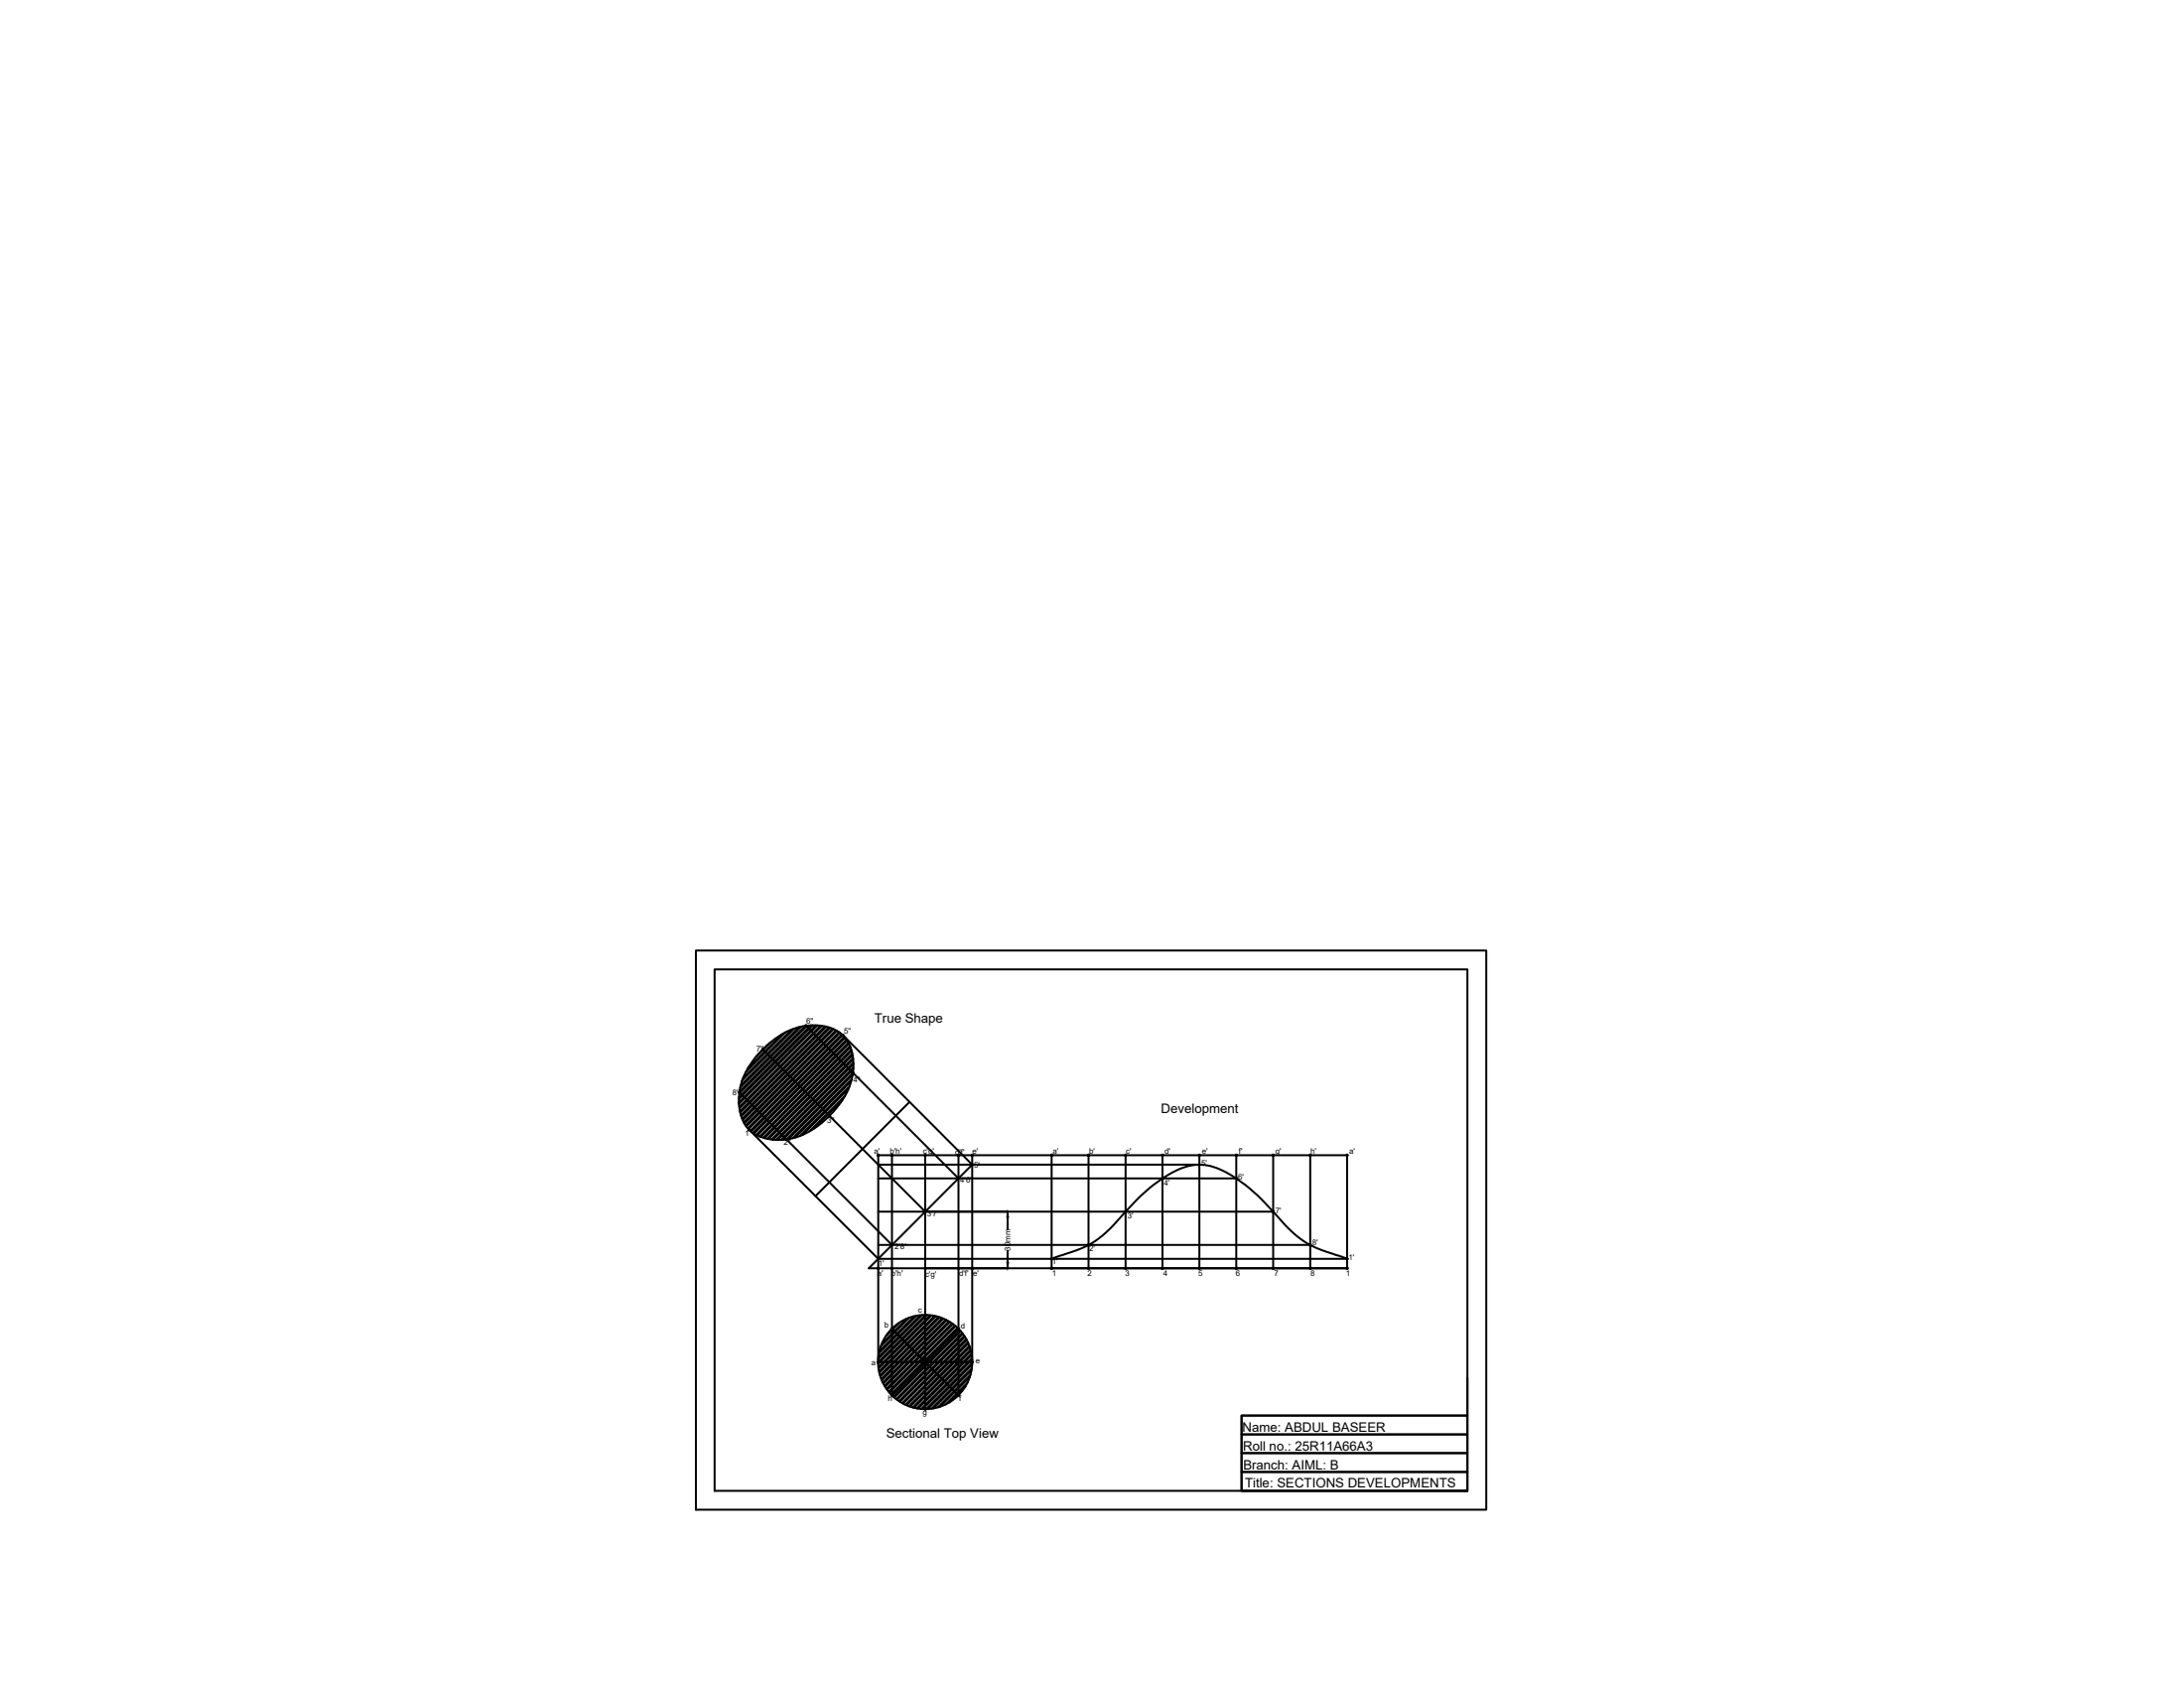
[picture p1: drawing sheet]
<svg xmlns="http://www.w3.org/2000/svg" width="279mm" height="216mm" viewBox="0 0 279 216" stroke-linecap="round" stroke-linejoin="round" font-family="sans-serif">
<!-- layer: 0 -->
<g fill="none" stroke="#000" stroke-width=".25">
<path d="M89 121.6h101.1v71.5h-101.1zM91.4 124h96.3v66.7h-96.3zM94.6 139.7l19.5 19.5M97.6 134.2l20.8 20.8M97.6 134.2a9 9 0 0 1 6.6-3.1 4.5 4.5 0 0 1 4.7 3.2 8 8 0 0 1-1.8 7.4 10.3 10.3 0 0 1-6.5 4 5.6 5.6 0 0 1-5-1.5 6.8 6.8 0 0 1-.1-7.2l1.1-1.7zM98.5 133.3l-1.8 1.8M100 132.3l-4.3 4.3M100.5 132l-5.1 5.1M101.3 131.7l-6.2 6.2M101.6 131.6l-6.7 6.6M102.2 131.4l-7.4 7.4M102.5 131.3l-7.8 7.8"/>
<path d="M103 131.2l-8.4 8.4M103.1 131.2l19.5 19.5M103.3 131.2l-8.7 8.7M103.7 131.1l-9.2 9.2M103.9 131.1l-9.4 9.5M104.4 131.1l-9.9 9.9M104.6 131.1l-10.1 10.1M105 131.2l-10.4 10.4M105.1 131.2l-10.5 10.6M105.5 131.3l-10.8 10.8M105.7 131.3l-11 11M106 131.4l-11.2 11.2"/>
<path d="M106.2 131.5l-11.4 11.3M106.5 131.6l-11.5 11.5M106.6 131.6l-11.6 11.6M106.9 131.8l-11.8 11.7M107.1 131.8l-11.9 11.9M107.3 132l-11.9 11.9M107.5 132.1l-12 12M107.7 132.3l-12 12M107.8 132.3l16.6 16.7M107.8 132.4l-12 12M108 132.6l-12 12M108.1 132.7l-12 12"/>
<path d="M108.3 133l-12 11.9M108.4 133.1l-11.9 11.9M108.5 139.3l-5.8 5.8M108.5 133.3l-11.8 11.9M108.6 133.5l-11.7 11.7M108.7 139l-6.4 6.3M108.7 133.8l-11.5 11.6M108.8 133.9l-11.5 11.5M108.9 138.3l-7.2 7.2M108.9 134.3l-11.3 11.2M108.9 134.4l-11.1 11.2M109 138l-7.6 7.6"/>
<path d="M109 134.8l-10.9 10.9M109.1 135l-10.8 10.7M109.1 137.5l-8.2 8.2M109.1 137.2l-8.5 8.5M109.1 135.3l-10.4 10.4M109.2 135.5l-10.3 10.3M109.2 136.8l-9.1 9M109.2 135.9l-9.9 9.9M109.2 136.5l-9.3 9.3M109.2 136.1l-9.7 9.7M95.7 144.3l16.7 16.7h59.9l-1-.4a13.1 13.1 0 0 1-6-3l-.5-.5a46.1 46.1 0 0 0-5.5-5.6 11 11 0 0 0-5.2-2.5 7.1 7.1 0 0 0-4.7 1.3 26.5 26.5 0 0 0-6.4 5.7 12.2 12.2 0 0 1-6.7 4.4l-1.8 .6M107.8 140.7l-3.7 3.7"/>
<path d="M108.1 140.2l-4.6 4.5M112.4 147.8h12v26.4h-12zM112.4 155h50.5M112.4 159.2h55.2M112.4 150.7h45.8M112.4 149h41M114.1 147.8v30.7l8.5-8.5M116.4 140.9l-12.1 12.1M118.4 147.8v32.4M122.6 147.8v30.7l-8.5-8.5M124.4 147.8h47.9v14.4h-37.8v-14.4M124.4 148.9l-13.3 13.3h61.3"/>
<path d="M128.9 155.7v1.5M128.9 160v1.5M139.3 147.8v14.4M144 147.8v14.4M148.7 147.8v14.4M153.4 147.8v14.4M158.2 147.8v14.4M162.9 147.8v14.4M167.6 147.8v14.4M115 169.2l-1.7 1.7M116 168.7l-3.2 3.1M116.3 168.5l-3.6 3.7"/>
<path d="M116.9 168.4l-4.4 4.4M117.2 168.3l-4.7 4.8M117.7 168.2l-5.3 5.4M117.9 168.2l-5.5 5.6M118.3 174.2l-4.2 4.2M118.3 168.2l-5.9 6M118.6 168.2l-6.2 6.2M119 168.2l-6.6 6.6M119.2 168.2l-6.8 6.8M119.5 168.3l-7 7.1M119.7 168.4l-7.2 7.2M120.1 168.4l-7.5 7.5"/>
<path d="M120.2 168.5l-7.6 7.6M120.5 168.6l-7.7 7.8M120.7 168.6l-7.9 7.9M121 168.8l-8.1 8M121.1 168.9l-8.1 8.1M121.4 169l-8.2 8.2M121.5 169.1l-8.3 8.3M121.8 169.3l-8.4 8.3M121.9 169.3l-8.4 8.5M122.2 169.5l-8.5 8.5M122.3 169.6l-8.5 8.5M122.5 169.8l-8.5 8.5"/>
<path d="M122.6 170l-4.2 4.2M122.8 170.2l-8.5 8.5M122.9 170.3l-8.5 8.4M123.1 170.5l-8.4 8.5M123.2 170.6l-8.4 8.4M123.4 170.9l-8.4 8.3M123.4 171l-8.3 8.3M123.5 177.3l-2 2.1M123.6 171.3l-8.2 8.2M123.7 171.4l-8.2 8.1M123.8 176.8l-2.8 2.8M123.8 171.7l-8 8"/>
<path d="M123.9 171.8l-7.9 7.9M124 172.1l-7.7 7.8M124.1 172.3l-7.7 7.6M124.1 176.1l-3.8 3.8M124.2 172.6l-7.4 7.4M124.2 175.8l-4.2 4.2M124.2 172.8l-7.3 7.3M124.3 173.1l-7 7M124.3 175.3l-4.9 4.8M124.3 173.3l-6.8 6.9M124.3 175l-5.1 5.2M124.4 173.7l-6.5 6.5"/>
<path d="M124.4 174.3l-5.9 5.9M124.4 173.9l-6.4 6.3M124.4 174.5l-5.7 5.7M134.5 162.2h.2M172.4 162.2h-.2M187.7 176.2v14.5h-28.9v-9.6h28.9M158.8 183.5h28.9M158.8 185.9h28.9M158.8 188.3h28.9"/>
<circle cx="118.4" cy="174.2" r="6"/>
</g>
<g fill="#000" stroke="#000" stroke-width=".13">
<path d="M128.9 155l.1 .7h-.2zM128.8 161.5h.2l-.1 .7z"/>
<path d="M94.5 139.6v.1h.1zM94.5 139.7h.1l-.1 .1zM94.6 139.7l-.1 .1h.1z"/>
<path d="M94.6 139.7v.1h.1zM94.6 139.7h.1v.1z"/>
<path d="M94.7 139.6l-.1 .1h.1zM94.6 139.6h.1l-.1 .1zM94.5 139.6l.1 .1v-.1z"/>
<path d="M97.5 134.1v.1h.1zM97.5 134.2h.1l-.1 .1zM97.5 134.3h.1v-.1z"/>
<path d="M97.6 134.2v.1h.1zM97.6 134.2h.1v.1z"/>
<path d="M97.7 134.1l-.1 .1h.1zM97.6 134.1h.1l-.1 .1zM97.5 134.1l.1 .1v-.1z"/>
<path d="M103 131.1v.1h.1zM103 131.2h.1l-.1 .1zM103.1 131.2l-.1 .1h.1z"/>
<path d="M103.1 131.2v.1h.1zM103.1 131.2h.1v.1z"/>
<path d="M103.1 131.2h.1v-.1zM103.1 131.1h.1l-.1 .1zM103 131.1l.1 .1v-.1z"/>
<path d="M107.8 132.4v.1h.1zM107.8 132.5h.1h-.1zM107.9 132.5h-.1l.1 .1z"/>
<path d="M107.9 132.5v.1l.1-.1zM107.9 132.5h.1z"/>
<path d="M107.9 132.5h.1v-.1zM107.9 132.3l.1 .1-.1 .1zM107.8 132.4l.1 .1v-.2z"/>
<path d="M109 137.1v.1h.1zM109 137.2h.1l-.1 .1zM109.1 137.2l-.1 .1h.1z"/>
<path d="M109.1 137.2v.1h.1zM109.1 137.2h.1v.1z"/>
<path d="M109.1 137.2h.1v-.1zM109.1 137.1h.1l-.1 .1zM109 137.1l.1 .1v-.1z"/>
<path d="M95.7 144.4v.1h.1zM95.7 144.5h.1l-.1 .1zM95.8 144.5l-.1 .1h.1z"/>
<path d="M95.8 144.5v.1h.1zM95.8 144.5h.1v.1z"/>
<path d="M95.9 144.4l-.1 .1h.1zM95.8 144.4h.1l-.1 .1zM95.7 144.4l.1 .1v-.1z"/>
<path d="M100.5 145.6v.1h.1zM100.5 145.7h.1l-.1 .1zM100.5 145.8l.1 .1v-.2z"/>
<path d="M100.6 145.7v.2l.1-.1zM100.6 145.7h.1v.1z"/>
<path d="M100.7 145.6l-.1 .1h.1zM100.6 145.6h.1l-.1 .1zM100.5 145.6l.1 .1v-.1z"/>
<path d="M106 142.6v.1h.1zM106 142.7h.1l-.1 .1zM106.1 142.7l-.1 .1h.1z"/>
<path d="M106.1 142.7v.1h.1zM106.1 142.7h.1v.1z"/>
<path d="M106.2 142.6l-.1 .1h.1zM106.1 142.6h.1l-.1 .1zM106 142.6l.1 .1v-.1z"/>
<path d="M112.3 147.7l-.1 .1h.2zM112.2 147.8h.2h-.1zM112.4 147.8h-.1l.1 .1z"/>
<path d="M112.4 147.8v.1v-.1zM112.4 147.8h.1h-.1z"/>
<path d="M112.4 147.7v.1h.1zM112.4 147.6v.1v.1zM112.3 147.7l.1 .1v-.2z"/>
<path d="M114 159.1v.1h.1zM114 159.2h.1l-.1 .1zM114.1 159.2l-.1 .1 .1 .1z"/>
<path d="M114 147.7v.1h.1zM114 147.8h.1h-.1zM114.1 147.8h-.1l.1 .1z"/>
<path d="M114.1 159.2v.2l.1-.1zM114.1 159.2h.1v.1z"/>
<path d="M114.1 147.8v.1l.1-.1zM114.1 147.8h.1z"/>
<path d="M114.2 159.1l-.1 .1h.1zM114.1 159.1h.1l-.1 .1zM114 159.1l.1 .1v-.1z"/>
<path d="M114.2 147.7l-.1 .1h.1zM114.1 147.6l.1 .1-.1 .1zM114 147.7l.1 .1v-.2z"/>
<path d="M118.3 154.9l-.1 .1h.2zM118.2 155h.2l-.1 .1zM118.4 155l-.1 .1h.1z"/>
<path d="M118.3 147.7l-.1 .1h.2zM118.2 147.8h.2h-.1zM118.4 147.8h-.1l.1 .1z"/>
<path d="M118.4 155v.1zM118.4 155h.1l-.1 .1z"/>
<path d="M118.4 147.8v.1v-.1zM118.4 147.8h.1h-.1z"/>
<path d="M118.4 155h.1l-.1-.1zM118.4 154.9v.1zM118.3 154.9l.1 .1v-.1z"/>
<path d="M118.4 147.7v.1h.1zM118.4 147.6v.1v.1zM118.3 147.7l.1 .1v-.2z"/>
<path d="M122.5 150.6v.1h.1zM122.5 150.7h.1l-.1 .1zM122.6 150.7l-.1 .1h.1z"/>
<path d="M122.5 147.7v.1h.1zM122.5 147.8h.1h-.1zM122.6 147.8h-.1l.1 .1z"/>
<path d="M122.6 150.7v.1h.1zM122.6 150.7h.1v.1z"/>
<path d="M122.6 147.8v.1l.1-.1zM122.6 147.8h.1z"/>
<path d="M122.7 150.6l-.1 .1h.1zM122.6 150.6h.1l-.1 .1zM122.5 150.6l.1 .1v-.1z"/>
<path d="M122.7 147.7l-.1 .1h.1zM122.6 147.6l.1 .1-.1 .1zM122.5 147.7l.1 .1v-.2z"/>
<path d="M124.3 148.9v.1h.1zM124.3 149h.1h-.1zM124.4 149h-.1l.1 .1z"/>
<path d="M124.3 147.7v.1h.1zM124.3 147.8h.1h-.1zM124.4 147.8h-.1l.1 .1z"/>
<path d="M124.4 149v.1l.1-.1zM124.4 149h.1z"/>
<path d="M124.4 147.8v.1l.1-.1zM124.4 147.8h.1z"/>
<path d="M124.4 149h.1v-.1zM124.4 148.8l.1 .1-.1 .1zM124.3 148.9l.1 .1v-.2z"/>
<path d="M124.5 147.7l-.1 .1h.1zM124.4 147.6l.1 .1-.1 .1zM124.3 147.7l.1 .1v-.2z"/>
<path d="M134.5 147.7l-.1 .1h.1zM134.4 147.8h.1zM134.5 147.8v.1z"/>
<path d="M134.5 147.8v.1l.1-.1zM134.5 147.8h.2h-.1z"/>
<path d="M134.6 147.7l-.1 .1h.2zM134.5 147.6l.1 .1-.1 .1zM134.5 147.7v.1v-.2z"/>
<path d="M139.2 147.7l-.1 .1h.2zM139.1 147.8h.2h-.1zM139.3 147.8h-.1l.1 .1z"/>
<path d="M139.2 159.1l-.1 .1h.2zM139.1 159.2h.2l-.1 .1zM139.3 159.2l-.1 .1 .1 .1z"/>
<path d="M139.3 147.8v.1v-.1zM139.3 147.8h.1h-.1z"/>
<path d="M139.3 159.2v.2v-.1zM139.3 159.2h.1l-.1 .1z"/>
<path d="M139.3 147.7v.1h.1zM139.3 147.6v.1v.1zM139.2 147.7l.1 .1v-.2z"/>
<path d="M139.3 159.1v.1h.1zM139.3 159.1v.1zM139.2 159.1l.1 .1v-.1z"/>
<path d="M143.9 147.7v.1h.1zM143.9 147.8h.1h-.1zM144 147.8h-.1l.1 .1z"/>
<path d="M143.9 154.9v.1h.1zM143.9 155h.1l-.1 .1zM144 155l-.1 .1h.1z"/>
<path d="M144 147.8v.1l.1-.1zM144 147.8h.1z"/>
<path d="M144 155v.1h.1zM144 155h.1v.1z"/>
<path d="M144.1 147.7l-.1 .1h.1zM144 147.6l.1 .1-.1 .1zM143.9 147.7l.1 .1v-.2z"/>
<path d="M144.1 154.9l-.1 .1h.1zM144 154.9h.1l-.1 .1zM143.9 154.9l.1 .1v-.1z"/>
<path d="M148.6 147.7v.1h.1zM148.6 147.8h.1h-.1zM148.7 147.8h-.1l.1 .1z"/>
<path d="M148.6 150.6v.1h.1zM148.6 150.7h.1l-.1 .1zM148.6 150.8h.1v-.1z"/>
<path d="M148.7 147.8v.1l.1-.1zM148.7 147.8h.1z"/>
<path d="M148.7 150.7v.1h.1zM148.7 150.7h.1v.1z"/>
<path d="M148.8 147.7l-.1 .1h.1zM148.7 147.6l.1 .1-.1 .1zM148.6 147.7l.1 .1v-.2z"/>
<path d="M148.8 150.6l-.1 .1h.1zM148.7 150.6h.1l-.1 .1zM148.6 150.6l.1 .1v-.1z"/>
<path d="M153.4 147.7l-.1 .1h.1zM153.3 147.8h.1zM153.4 147.8v.1z"/>
<path d="M153.4 148.9l-.1 .1h.1zM153.3 149h.1zM153.4 149v.1z"/>
<path d="M153.4 147.8v.1l.1-.1zM153.4 147.8h.2h-.1z"/>
<path d="M153.4 149v.1l.1-.1zM153.4 149h.2h-.1z"/>
<path d="M153.5 147.7l-.1 .1h.2zM153.4 147.6l.1 .1-.1 .1zM153.4 147.7v.1v-.2z"/>
<path d="M153.5 148.9l-.1 .1h.2zM153.4 148.8l.1 .1-.1 .1zM153.4 148.9v.1v-.2z"/>
<path d="M158.1 147.7v.1h.1zM158.1 147.8h.1h-.1zM158.2 147.8h-.1l.1 .1z"/>
<path d="M158.1 150.6v.1h.1zM158.1 150.7h.1l-.1 .1zM158.2 150.7l-.1 .1h.1z"/>
<path d="M158.2 147.8v.1v-.1zM158.2 147.8h.1h-.1z"/>
<path d="M158.2 150.7v.1zM158.2 150.7h.1l-.1 .1z"/>
<path d="M158.2 147.7v.1h.1zM158.2 147.6v.1v.1zM158.1 147.7l.1 .1v-.2z"/>
<path d="M158.2 150.6v.1h.1zM158.2 150.6v.1zM158.1 150.6l.1 .1v-.1z"/>
<path d="M162.8 147.7v.1h.1zM162.8 147.8h.1h-.1zM162.9 147.8h-.1l.1 .1z"/>
<path d="M162.8 154.9v.1h.1zM162.8 155h.1l-.1 .1zM162.9 155l-.1 .1h.1z"/>
<path d="M162.9 147.8v.1l.1-.1zM162.9 147.8h.1z"/>
<path d="M162.9 155v.1h.1zM162.9 155h.1v.1z"/>
<path d="M163 147.7l-.1 .1h.1zM162.9 147.6l.1 .1-.1 .1zM162.8 147.7l.1 .1v-.2z"/>
<path d="M162.9 155h.1v-.1zM162.9 154.9h.1l-.1 .1zM162.8 154.9l.1 .1v-.1z"/>
<path d="M167.5 147.7v.1h.1zM167.5 147.8h.1h-.1zM167.6 147.8h-.1l.1 .1z"/>
<path d="M167.5 159.1v.1h.1zM167.5 159.2h.1l-.1 .1zM167.6 159.2l-.1 .1 .1 .1z"/>
<path d="M167.6 147.8v.1l.1-.1zM167.6 147.8h.1z"/>
<path d="M167.6 159.2v.2l.1-.1zM167.6 159.2h.1v.1z"/>
<path d="M167.7 147.7l-.1 .1h.1zM167.6 147.6l.1 .1-.1 .1zM167.5 147.7l.1 .1v-.2z"/>
<path d="M167.7 159.1l-.1 .1h.1zM167.6 159.1h.1l-.1 .1zM167.5 159.1l.1 .1v-.1z"/>
<path d="M172.3 147.7l-.1 .1h.1zM172.2 147.8h.1zM172.3 147.8v.1z"/>
<path d="M172.3 147.8v.1l.1-.1zM172.3 147.8h.2h-.1z"/>
<path d="M172.4 147.7l-.1 .1h.2zM172.3 147.6l.1 .1-.1 .1zM172.3 147.7v.1v-.2z"/>
<path d="M112.3 160.9l-.1 .1h.2zM112.2 161h.2l-.1 .1zM112.4 161l-.1 .1h.1z"/>
<path d="M112.3 174.1l-.1 .1h.2zM112.2 174.2h.2l-.1 .1zM112.4 174.2l-.1 .1h.1z"/>
<path d="M112.3 162.1l-.1 .1h.2zM112.2 162.2h.2l-.1 .1zM112.3 162.3h.1v-.1z"/>
<path d="M112.4 161v.1zM112.4 161h.1l-.1 .1z"/>
<path d="M112.4 174.2v.1zM112.4 174.2h.1l-.1 .1z"/>
<path d="M112.4 162.2v.1zM112.4 162.2h.1l-.1 .1z"/>
<path d="M112.4 160.9v.1h.1zM112.4 160.9v.1zM112.3 160.9l.1 .1v-.1z"/>
<path d="M112.4 174.1v.1h.1zM112.4 174.1v.1zM112.3 174.1l.1 .1v-.1z"/>
<path d="M112.4 162.1v.1h.1zM112.4 162.1v.1zM112.3 162.1l.1 .1v-.1z"/>
<path d="M114 169.9v.1h.1zM114 170h.1h-.1zM114.1 170h-.1l.1 .1z"/>
<path d="M114 178.4v.1h.1zM114 178.5h.1l-.1 .1zM114.1 178.5l-.1 .1h.1z"/>
<path d="M114 162.1v.1h.1zM114 162.2h.1l-.1 .1zM114.1 162.2l-.1 .1h.1z"/>
<path d="M114.1 170v.1l.1-.1zM114.1 170h.1z"/>
<path d="M114.1 178.5v.1h.1zM114.1 178.5h.1v.1z"/>
<path d="M114.1 162.2v.1h.1zM114.1 162.2h.1v.1z"/>
<path d="M114.2 169.9l-.1 .1h.1zM114.1 169.8l.1 .1-.1 .1zM114 169.9l.1 .1v-.2z"/>
<path d="M114.2 178.4l-.1 .1h.1zM114.1 178.3l.1 .1-.1 .1zM114 178.4l.1 .1v-.2z"/>
<path d="M114.2 162.1l-.1 .1h.1zM114.1 162.1h.1l-.1 .1zM114 162.1l.1 .1v-.1z"/>
<path d="M118.3 174.1l-.1 .1h.2zM118.2 174.2h.2l-.1 .1zM118.4 174.2l-.1 .1h.1z"/>
<path d="M118.3 168.1l-.1 .1h.2zM118.2 168.2h.2l-.1 .1zM118.4 168.2l-.1 .1h.1z"/>
<path d="M118.3 162.1l-.1 .1h.2zM118.2 162.2h.2l-.1 .1zM118.4 162.2l-.1 .1h.1z"/>
<path d="M118.4 174.2v.1zM118.4 174.2h.1l-.1 .1z"/>
<path d="M118.4 168.2v.1zM118.4 168.2h.1l-.1 .1z"/>
<path d="M118.4 162.2v.1zM118.4 162.2h.1l-.1 .1z"/>
<path d="M118.4 174.1v.1h.1zM118.4 174.1v.1zM118.3 174.1l.1 .1v-.1z"/>
<path d="M118.4 168.1v.1h.1zM118.4 168.1v.1zM118.3 168.1l.1 .1v-.1z"/>
<path d="M118.4 162.1v.1h.1zM118.4 162.1v.1zM118.3 162.1l.1 .1v-.1z"/>
<path d="M122.5 178.4v.1h.1zM122.5 178.5h.1l-.1 .1zM122.6 178.5l-.1 .1h.1z"/>
<path d="M122.5 169.9v.1h.1zM122.5 170h.1h-.1zM122.6 170h-.1l.1 .1z"/>
<path d="M122.5 162.1v.1h.1zM122.5 162.2h.1l-.1 .1zM122.6 162.2l-.1 .1h.1z"/>
<path d="M122.6 178.5v.1h.1zM122.6 178.5h.1v.1z"/>
<path d="M122.6 170v.1l.1-.1zM122.6 170h.1z"/>
<path d="M122.6 162.2v.1h.1zM122.6 162.2h.1v.1z"/>
<path d="M122.7 178.4l-.1 .1h.1zM122.6 178.3l.1 .1-.1 .1zM122.5 178.4l.1 .1v-.2z"/>
<path d="M122.7 169.9l-.1 .1h.1zM122.6 169.8l.1 .1-.1 .1zM122.5 169.9l.1 .1v-.2z"/>
<path d="M122.6 162.2h.1v-.1zM122.6 162.1h.1l-.1 .1zM122.5 162.1l.1 .1v-.1z"/>
<path d="M124.3 174.1v.1h.1zM124.3 174.2h.1l-.1 .1zM124.4 174.2l-.1 .1h.1z"/>
<path d="M124.3 162.1v.1h.1zM124.3 162.2h.1l-.1 .1zM124.4 162.2l-.1 .1h.1z"/>
<path d="M124.4 174.2v.1h.1zM124.4 174.2h.1v.1z"/>
<path d="M124.4 162.2v.1h.1zM124.4 162.2h.1v.1z"/>
<path d="M124.5 174.1l-.1 .1h.1zM124.4 174.1h.1l-.1 .1zM124.3 174.1l.1 .1v-.1z"/>
<path d="M124.4 162.2h.1v-.1zM124.4 162.1h.1l-.1 .1zM124.3 162.1l.1 .1v-.1z"/>
<path d="M134.5 162.1l-.1 .1h.1zM134.4 162.2h.1v.1zM134.5 162.2v.1z"/>
<path d="M134.5 160.9l-.1 .1h.1zM134.4 161h.1v.1zM134.5 161v.1z"/>
<path d="M134.5 162.2v.1h.1zM134.5 162.2h.2l-.1 .1z"/>
<path d="M134.5 161v.1h.1zM134.5 161h.2l-.1 .1z"/>
<path d="M134.5 162.2h.2l-.1-.1zM134.5 162.1h.1l-.1 .1zM134.5 162.1v.1v-.1z"/>
<path d="M134.6 160.9l-.1 .1h.2zM134.5 160.9h.1l-.1 .1zM134.5 160.9v.1v-.1z"/>
<path d="M139.2 162.1l-.1 .1h.2zM139.1 162.2h.2l-.1 .1zM139.3 162.2l-.1 .1h.1z"/>
<path d="M139.3 162.2v.1zM139.3 162.2h.1l-.1 .1z"/>
<path d="M139.3 162.1v.1h.1zM139.3 162.1v.1zM139.2 162.1l.1 .1v-.1z"/>
<path d="M143.9 162.1v.1h.1zM143.9 162.2h.1l-.1 .1zM144 162.2l-.1 .1h.1z"/>
<path d="M144 162.2v.1h.1zM144 162.2h.1v.1z"/>
<path d="M144.1 162.1l-.1 .1h.1zM144 162.1h.1l-.1 .1zM143.9 162.1l.1 .1v-.1z"/>
<path d="M148.6 162.1v.1h.1zM148.6 162.2h.1l-.1 .1zM148.7 162.2l-.1 .1h.1z"/>
<path d="M148.7 162.2v.1h.1zM148.7 162.2h.1v.1z"/>
<path d="M148.8 162.1l-.1 .1h.1zM148.7 162.1h.1l-.1 .1zM148.6 162.1l.1 .1v-.1z"/>
<path d="M153.4 162.1l-.1 .1h.1zM153.3 162.2h.1v.1zM153.4 162.2v.1z"/>
<path d="M153.4 162.2v.1h.1zM153.4 162.2h.2l-.1 .1z"/>
<path d="M153.5 162.1l-.1 .1h.2zM153.4 162.1h.1l-.1 .1zM153.4 162.1v.1v-.1z"/>
<path d="M158.1 162.1v.1h.1zM158.1 162.2h.1l-.1 .1zM158.1 162.3h.1v-.1z"/>
<path d="M158.2 162.2v.1zM158.2 162.2h.1l-.1 .1z"/>
<path d="M158.2 162.1v.1h.1zM158.2 162.1v.1zM158.1 162.1l.1 .1v-.1z"/>
<path d="M162.8 162.1v.1h.1zM162.8 162.2h.1l-.1 .1zM162.8 162.3h.1v-.1z"/>
<path d="M162.9 162.2v.1h.1zM162.9 162.2h.1v.1z"/>
<path d="M163 162.1l-.1 .1h.1zM162.9 162.1h.1l-.1 .1zM162.8 162.1l.1 .1v-.1z"/>
<path d="M167.5 162.1v.1h.1zM167.5 162.2h.1l-.1 .1zM167.6 162.2l-.1 .1h.1z"/>
<path d="M167.6 162.2v.1h.1zM167.6 162.2h.1v.1z"/>
<path d="M167.7 162.1l-.1 .1h.1zM167.6 162.1h.1l-.1 .1zM167.5 162.1l.1 .1v-.1z"/>
<path d="M172.3 162.1l-.1 .1h.1zM172.2 162.2h.1v.1zM172.3 162.2v.1z"/>
<path d="M172.3 160.9l-.1 .1h.1zM172.2 161h.1v.1zM172.3 161v.1z"/>
<path d="M172.3 162.2v.1h.1zM172.3 162.2h.2l-.1 .1z"/>
<path d="M172.3 161v.1h.1zM172.3 161h.2l-.1 .1z"/>
<path d="M172.4 162.1l-.1 .1h.2zM172.3 162.1h.1l-.1 .1zM172.3 162.1v.1v-.1z"/>
<path d="M172.3 161h.2l-.1-.1zM172.3 160.9h.1l-.1 .1zM172.3 160.9v.1v-.1z"/>
<path d="M118.3 180.1l-.1 .1h.2zM118.2 180.2h.2l-.1 .1zM118.4 180.2l-.1 .1 .1 .1z"/>
<path d="M118.4 180.2v.2v-.1zM118.4 180.2h.1l-.1 .1z"/>
<path d="M118.4 180.1v.1h.1zM118.4 180.1v.1zM118.3 180.1l.1 .1v-.1z"/>
</g>
<g font-size="1.7">
<text x="111.9" y="130.8">True Shape</text>
<text x="148.5" y="142.3">Development</text>
<text x="113.4" y="184">Sectional Top View</text>
<text x="158.9" y="183.1">Name: ABDUL BASEER</text>
<text x="159" y="185.5">Roll no.: 25R11A66A3</text>
<text x="159" y="187.9">Branch: AIML: B</text>
<text x="159.3" y="190.3">Title: SECTIONS DEVELOPMENTS</text>
</g>
<g font-size="1">
<text x="103.1" y="131">6''</text>
<text x="96.8" y="134.5">7''</text>
<text x="107.9" y="132.2">5''</text>
<text x="93.7" y="140.1">8''</text>
<text x="105.8" y="143.6">3''</text>
<text x="109.1" y="138.4">4''</text>
<text x="95.3" y="145.3">1''</text>
<text x="100.2" y="146.5">2''</text>
<text x="111.8" y="147.6">a'</text>
<text x="113.8" y="147.6">b'h'</text>
<text x="118.1" y="147.6">c'g'</text>
<text x="122.2" y="147.8">d'f'</text>
<text x="124.4" y="147.6">e'</text>
<text x="124.6" y="149.4">5'</text>
<text x="134.7" y="147.6">a'</text>
<text x="139.3" y="147.6">b'</text>
<text x="144" y="147.6">c'</text>
<text x="149" y="147.6">d'</text>
<text x="153.7" y="149">5'</text>
<text x="153.8" y="147.6">e'</text>
<text x="158.5" y="147.6">f'</text>
<text x="163.2" y="147.6">g'</text>
<text x="167.7" y="147.6">h'</text>
<text x="172.6" y="147.6">a'</text>
<text x="118.6" y="155.6">3'7'</text>
<text x="122.8" y="151.2">4'6'</text>
<text x="144.2" y="155.8">3'</text>
<text x="148.9" y="151.6">4'</text>
<text x="158.4" y="150.9">6'</text>
<text x="163.2" y="155.2">7'</text>
<text x="112.4" y="161.9">1'</text>
<text x="114.4" y="159.8">2'8'</text>
<text x="129.3" y="160" transform="rotate(-90 129.3 160)">30mm</text>
<text x="134.6" y="161.7">1'</text>
<text x="139.3" y="160">2'</text>
<text x="167.9" y="159.3">8'</text>
<text x="172.5" y="161.2">1'</text>
<text x="112.2" y="163.2">a'</text>
<text x="114" y="163.2">b'h'</text>
<text x="117.5" y="167.9">c</text>
<text x="118.4" y="163.3">c'g'</text>
<text x="122.7" y="163.2">d'f'</text>
<text x="124.5" y="163.1">e'</text>
<text x="134.6" y="163.2">1</text>
<text x="139.1" y="163.2">2</text>
<text x="143.9" y="163.2">3</text>
<text x="148.8" y="163.2">4</text>
<text x="153.3" y="163.2">5</text>
<text x="158.1" y="163.2">6</text>
<text x="163" y="163.2">7</text>
<text x="167.7" y="163.2">8</text>
<text x="172.2" y="163.2">1</text>
<text x="113.1" y="169.8">b</text>
<text x="122.9" y="170">d</text>
<text x="111.5" y="174.7">a</text>
<text x="113.6" y="179.2">h</text>
<text x="118.2" y="175">a</text>
<text x="122.7" y="179.1">f</text>
<text x="124.8" y="174.4">e</text>
<text x="118" y="181">g</text>
</g>
</svg>
